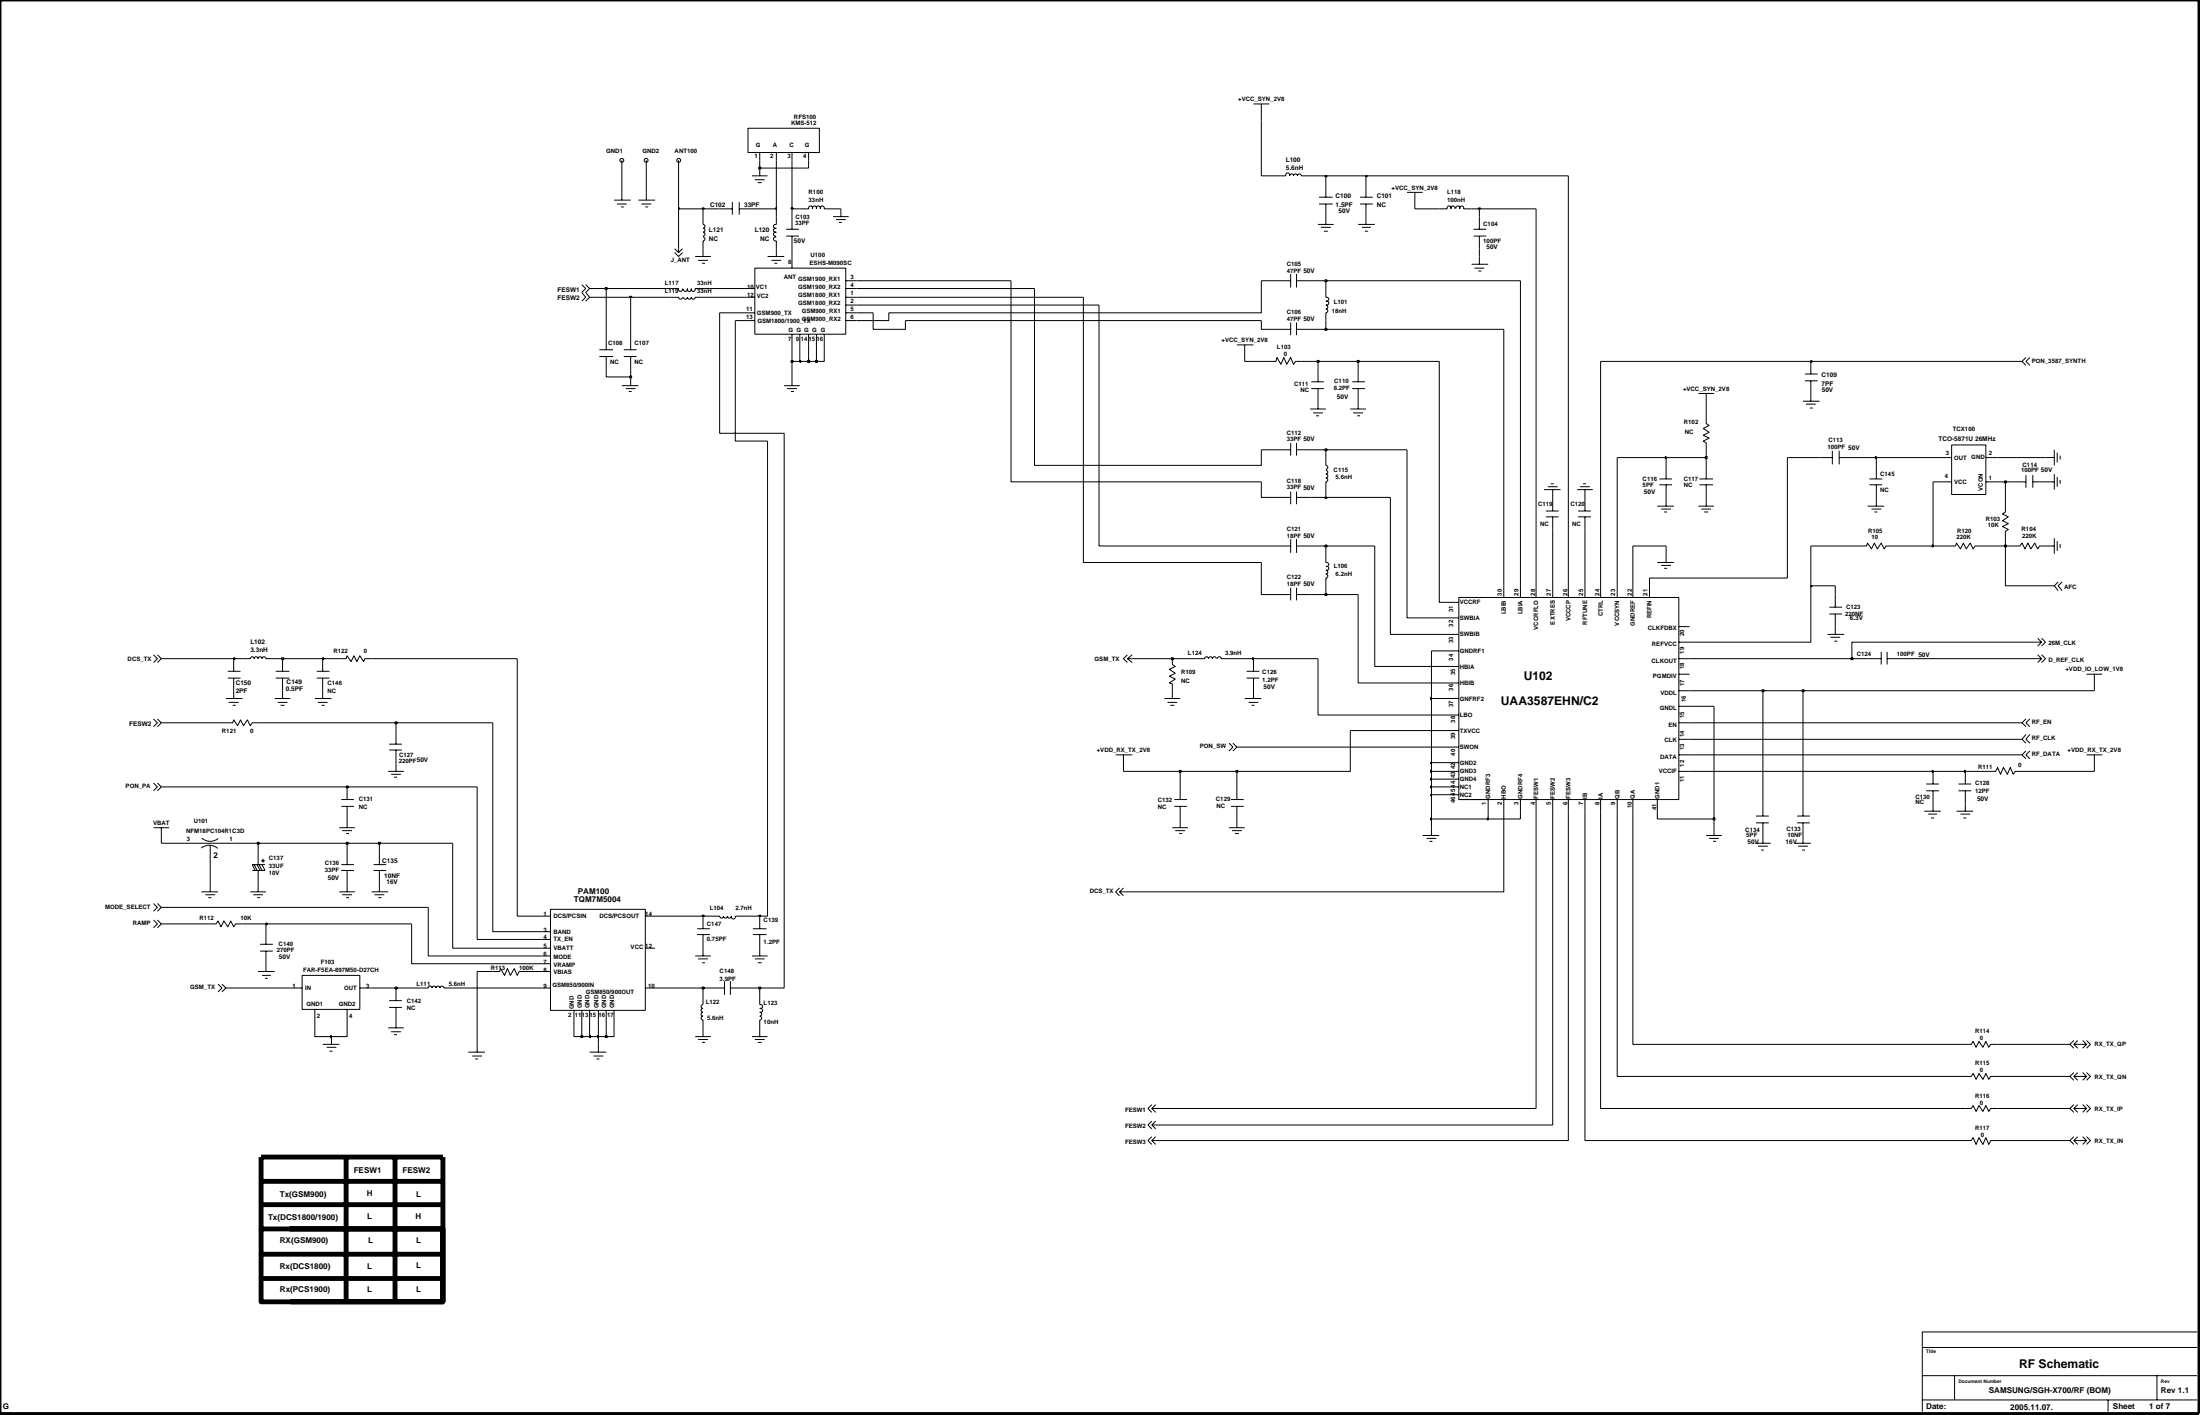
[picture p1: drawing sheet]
<svg xmlns="http://www.w3.org/2000/svg" width="192mm" height="123mm" viewBox="0 0 192 123" stroke-linecap="round" stroke-linejoin="round" font-family="sans-serif">
<g fill="none" stroke="#000" stroke-width=".09">
<path d="M53.5 17.4h1.4M53.7 17.8h.9M54.1 18h.2M54.1 16.7v.7M55.6 17.4h1.4M55.8 17.8h.9M56.2 18h.2M56.3 16.7v.7M61.2 18.9v.6l.2 .2-.2 .2 .2 .1-.2 .2 .2 .2-.2 .1M62.7 18.2h1.1M63.8 17.6v1.1M64.4 18.2h1.1"/>
<path d="M64.4 17.6v1.1M65.1 11.2h6.2v2.1h-6.2zM65.5 15.3h1.3M65.7 15.6h.9M66 15.9h.3M66.2 13.3v.7M66.2 14.6v.7M67.6 19.9h-.2l-.1 .1 .1 .2h.2M67.6 19.5l-.2 .1-.1 .1 .1 .1 .2 .1M67.6 13.3v.7M67.6 18.9v.6M68.4 20h1.2"/>
<path d="M69 13.3v.7M69 18.9v1.1M69.6 18.2h.8M70.4 13.3v.7M70.4 18.2l.1-.2 .1-.1 .1 .1v.2M70.8 18.2v-.2l.1-.1 .1 .1 .1 .2M71.1 18.2v-.2l.2-.1 .1 .1v.2M71.4 18.2l.1-.2 .1-.1 .1 .1 .1 .2h.7M72.5 18.9h1.4M72.8 19.1h.8M73 19.4h.3M73.2 18.2v.7"/>
<path d="M109.1 9h1.4M109.8 9v1.5M111.2 15.3h.8v-.2l.1-.1 .1 .1 .1 .2 .2-.2 .1 .2 .2-.2 .2 .2 .1-.2 .2 .2h.8M114.8 19.5h1.3M114.8 17.8h1.2M114.8 17.2h1.2M115 19.8h.9M115.4 16.1v1.1M115.4 17.8v1.7M118.3 19.5h1.4M118.4 17.8h1.1M118.4 17.2h1.1"/>
<path d="M118.6 19.8h.8M118.9 16.1v1.1M118.9 17.8v1.7M122.5 16.7h1.4M123.2 16.7v1.5M125.3 18.2h.7M126 18.2l.1-.2 .1-.1 .1 .1v.2M126.4 18.2v-.2l.1-.1 .1 .1 .1 .2M126.8 18.1v-.1l.1-.1 .2 .1v.2M127.1 18.2l.1-.2 .1-.1 .1 .1v.2h.7M128.3 20h1.1M128.8 18.9v1.1"/>
<path d="M50.7 24.8l.3 .3-.3 .3 .3 .5-.3 .3M51 24.8l.3 .3-.3 .3 .3 .5-.3 .3M52.2 31h1.2M52.2 30.4h1.2M52.8 29.3v1.1M52.8 31v1.1M54.1 33.6h1.5M54.3 31h1.1M54.3 30.4h1.1M54.5 33.8h.8M54.7 34.1h.3M54.9 29.3v1.1"/>
<path d="M54.9 31v1.1M54.9 32.8v.8M58.4 25.9h.7l.2 .1 .1-.1M58.4 25.1h.7M58.7 21.6l.4 .4 .3-.4M58.7 22l.4 .3 .3-.3M59.1 21.6v.4M59.1 25.1v.2l.2 .1 .1-.1v-.2M59.5 25.9l.2 .1 .2-.1 .1 .1 .2-.1 .2 .1 .1-.1h.7M59.8 25.1v.2l-.1 .1-.1-.1-.1-.2M59.9 25.1v.2l.1 .1 .1-.1 .1-.2M60.2 25.1v.2l.2 .1 .1-.1v-.2"/>
<path d="M60.5 25.1h.7M60.5 22.3h1.4M60.8 22.7h.8M61.1 22.9h.3M61.2 20.6l.2 .2-.2 .2v1.3M64.8 25.1h.9M64.8 25.9h.9M64.8 27.9h.9M64.8 27.2h.9M65.7 23.3h7.9v5.8h-7.9zM66.8 22.3h1.5M67.2 22.7h.8"/>
<path d="M67.4 22.9h.3M67.6 20.6l-.2 .1-.1 .1 .1 .1h.2M67.6 20.2l-.2 .1-.1 .1 .1 .1h.2M67.6 21v1.3M68.3 33.6h1.3M68.4 20.5h1.2M68.5 33.8h.9M68.9 34.1h.2M69 20.5v1.1M69 22.3v1M69 29.1v.9M69 32.8v.8"/>
<path d="M69.6 29.1v.9M70.4 29.1v.9M71.1 29.1v.9M71.8 29.1v.9M73.6 25.1h1M73.6 25.9h1M73.6 27.9h1M73.6 27.2h1M73.6 26.5h1M73.6 24.4h1M107.7 30h1.4M108.4 30v1.5"/>
<path d="M110.5 31.5h.6l.1-.4 .3 .6 .3-.6 .2 .6 .4-.6 .2 .6 .2-.2h.5M111.2 28.7h1.2M111.2 24.4h1.2M111.2 39.1h1.2M112.4 23.8v1.2M112.4 28.1v1.1M112.4 38.6v1.1M112.9 28.7h1.2M112.9 23.8v1.2M112.9 28.1v1.1M112.9 38.6v1.1M112.9 24.4h1.2"/>
<path d="M112.9 39.1h1.2M114.1 35.6h1.3M114.2 33.8h1.1M114.2 33.2h1.1M114.3 35.9h.9M114.6 36.2h.2M114.8 32.1v1.1M114.8 33.8v1.8M115.3 20.1h.3M115.4 39.8v.7l.2 .2-.2 .1M115.4 26.5l.2 .2-.2 .2 .2 .2-.2 .1v.7M115.4 25.1v.8"/>
<path d="M115.5 25.9h.2v.1v.2h-.2M115.5 26.2l.2 .1v.1v.1h-.2M117.6 35.6h1.3M117.7 33.8h1.2M117.7 33.2h1.2M117.8 35.9h.9M118.2 36.2h.2M118.3 32.1v1.1M118.3 33.8v1.8M118.9 20.1h.2M128.1 23h1.5M128.3 20.5h1.1"/>
<path d="M128.4 23.3h.8M128.7 23.6h.3M128.8 20.5v1.1M128.8 22.3v.7M147.9 34.2h1.3M148.6 36.4v.5l.2 .1-.5 .3 .5 .3-.5 .3 .5 .2-.5 .3 .3 .2v.5M148.6 34.2v1.4M157 34.9h1.4M157.2 33.1h1.1M157.2 32.6h1.1M157.2 35.2h.9M157.6 35.5h.2"/>
<path d="M157.7 31.5v1.1M157.7 33.1v1.8M158.4 39.8h1.1M159.5 39.2v1.2M160.1 39.8h1.1M160.1 39.2v1.2M169 39.8h.9M169.9 38.7h3v4.3h-3zM172.9 39.8h1M176.4 31.1l-.3 .4 .3 .3M176.7 31.1l-.3 .4 .3 .3M178.1 39.8h.8"/>
<path d="M178.9 39.1v1.4M179.1 39.4v.8M179.4 39.7v.3M13.4 57l.3 .3-.3 .4M13.7 57l.3 .3-.3 .4M19.8 59h1.1M19.8 58.4h1.1M20.3 57.3v1.1M20.3 59v1.8M21.1 57.3h.7l.2-.1 .1 .1 .2-.1 .2 .1 .1-.1 .2 .1 .2-.1 .2 .1h.7M24 59h1.2M24 58.4h1.2"/>
<path d="M24.6 57.3v1.1M24.6 59v1.8M27.6 59h1.1M27.6 58.4h1.1M28.1 57.3v1.1M28.1 59v1.8M29.5 57.3h.6l.1-.2 .4 .5 .2-.5 .3 .5 .2-.5 .4 .5 .1-.3h.6M98.2 57.3h.4M98.2 57l-.4 .3 .4 .4M98.2 57.3l.4 .4M98.6 57l-.4 .3M102.1 57.3v.5l.2 .2-.5 .3 .5 .3-.5 .2 .5 .3-.5 .3 .3 .1v1.3"/>
<path d="M104.2 57.3h.7l.2-.1 .1 .1 .2-.1 .2 .1 .1-.1 .2 .1M106 57.3l.2-.1 .1 .1h.7M108.5 59h1.2M108.5 58.4h1.2M109.1 57.3v1.1M109.1 59v1.8M111.2 51.7h1.2M111.2 43.3h1.2M111.2 47.5h1.2M112.4 42.8v1.1M112.4 46.9v1.2M112.4 51.2v1.1"/>
<path d="M112.9 42.8v1.1M112.9 46.9v1.2M112.9 51.2v1.1M112.9 51.7h1.2M112.9 43.3h1.2M112.9 47.5h1.2M115.4 48.2l.1 .8h.2v.1v.1l-.2 .1M115.4 40.9l.2 .2-.2 .2 .2 .1-.2 .2 .2 .2-.2 .1v.7M115.5 49.3h.2v.2v.1h-.3l.2 .2-.2 .2 .2 .1-.2 .2v.7M126 55.2h1M126 59.4h1M126 58h1"/>
<path d="M126 56.6h1M126 53.8h1M126 52.4h1M130.9 51v1M132.4 51v1M133.7 51v1M134.4 42.6h1.5M134.6 44.5h1.1M134.6 45h1.1M134.8 42.4h.8M135 42.1h.3M135.2 42.6v1.9"/>
<path d="M135.2 45v1.1M135.2 51v1M136.6 51v1M137.3 42.6h1.4M137.4 44.5h1.1M137.4 45h1.1M137.6 42.4h.8M137.8 42.1h.3M138 42.6v1.9M138 45v1.1M138 51v1M139.4 51v1"/>
<path d="M140.8 51v1M142.2 51v1M143.6 51v1M144.3 49h1.5M144.3 44.1h1.5M144.5 42.2h1.1M144.5 41.7h1.1M144.6 49.2h.9M144.6 44.3h.9M144.9 49.5h.3M144.9 44.6h.3M145.1 40.5v1.2"/>
<path d="M145.1 42.2v1.9M145.1 48.2v.8M146.2 57.3h.9M146.2 58.7h.9M146.2 55.9h.9M146.2 54.5h.9M147.9 44.1h1.3M148 42.2h1.2M148 41.7h1.2M148.1 44.3h.9M148.4 44.6h.3M148.6 40.5v1.2"/>
<path d="M148.6 42.2v1.9M159.1 55.2h1.5M159.3 52.8h1.1M159.3 53.4h1.1M159.4 55.5h.8M159.7 55.8h.3M159.8 51.7v1.1M159.8 53.4v1.8M161.9 47.5h.6l.1-.2 .4 .5 .2-.5 .3 .5 .3-.5 .3 .5 .1-.3h.5M162.6 57.3h1.2M162.6 44.1h1.5M162.8 42.2h1.1"/>
<path d="M162.8 41.7h1.1M163 44.3h.8M163.2 44.6h.3M163.4 40.5v1.2M163.4 42.2v1.9M163.8 56.7v1.1M164.3 57.3h1.1M164.3 56.7v1.1M169 41.9h.9M169.7 47.5h.6l.1-.2 .3 .5 .3-.5 .2 .5 .3-.5 .3 .5 .2-.3h.5M172.9 41.9h1M174.6 44.1v.5l-.2 .1 .5 .3-.5 .3 .5 .3-.5 .2 .5 .3-.3 .1v.6"/>
<path d="M175.3 47.5h.6l.2-.2 .2 .5 .3-.5 .2 .5 .4-.5 .2 .5 .2-.3h1.3M175.3 41.9h1.1M176.4 41.3v1.1M177 41.9h1.9M177 41.3v1.1M177.4 57l.4 .3M177.4 57.3h.4M177.4 55.5l.4 .4M177.4 55.9h.4M177.8 57l.3 .3-.3 .4M177.8 57.3l-.4 .4M177.8 55.5l.3 .4-.3 .3"/>
<path d="M177.8 55.9l-.4 .3M178.9 41.3v1.3M178.9 46.8v1.4M179.1 41.5v.9M179.1 47.1v.8M179.2 50.6l-.3 .4 .3 .4M179.4 41.8v.3M179.4 47.3v.4M179.6 50.6l-.4 .4 .4 .4M181.7 58.7h1.3M182.4 58.7v1.4M13.4 72h1.3"/>
<path d="M13.4 68.1l.3 .4-.3 .3M13.4 78.6l.3 .4-.3 .3M13.4 62.6l.3 .3-.3 .3M13.7 68.1l.3 .4-.3 .3M13.7 78.6l.3 .4-.3 .3M13.7 62.6l.3 .3-.3 .3M14 72v1.4M16.2 73.4h4.1M17.5 73.8a1.11 1.11 0 0 1 1.5 0M17.5 77.6h1.5M17.6 72.9a1.11 1.11 0 0 0 1.4 .1M17.9 77.9h.8"/>
<path d="M18.1 78.1h.3M18.3 73.6v1.2M18.3 76.9v.7M19.7 62.9h.6v-.2l.4 .5 .2-.5 .3 .5 .3-.5 .3 .5 .2-.3h.5M19.7 60.8h1.4M19.9 61.1h.9M20.3 61.4h.2M21.8 77.6h1.4M22.1 77.9h.8M22.1 75.2l.3 .6M22.4 78.1h.2M22.4 75.2l.2 .6"/>
<path d="M22.5 74.1v1.1M22.5 75.8v1.8M22.6 75.2l.2 .6M22.7 74.9h.4M22.8 75.2l.3 .6h-1.1M22.9 74.7v.4M23.1 75.2h-1.1l.2 .6M23.9 60.8h1.4M24.2 61.1h.8M24.4 61.4h.4M27.4 60.8h1.5M27.7 61.1h.8"/>
<path d="M28 61.4h.3M29.5 72h1.4M29.5 77.6h1.4M29.7 75.8h1.1M29.7 75.2h1.1M29.7 70.2h1.1M29.7 69.6h1.1M29.8 72.3h.8M29.8 77.9h.8M30.1 72.5h.3M30.1 78.1h.3M30.2 68.5v1.1"/>
<path d="M30.2 70.2v1.8M30.2 74.1v1.1M30.2 75.8v1.8M32.4 77.6h1.4M32.5 75.8h1.1M32.5 75.2h1.1M32.6 77.9h.9M32.9 78.1h.3M33 74.1v1.1M33 75.8v1.8M33.8 67.1h1.4M33.9 65.3h1.1"/>
<path d="M33.9 64.8h1.1M34.1 67.4h.8M34.3 67.6h.3M34.5 63.6v1.2M34.5 65.3v1.8M47.2 79.7h.7M47.9 79.1h8.3v8.8h-8.3zM56.2 79.7h.8M61.2 79.7v1.1M61.9 79.7h.8l.1 .2 .2-.2 .2 .2 .1-.2 .2 .2 .2-.2v.2l.2 .1 .1-.1v-.2M64 79.7h.8M66.2 79.7v1.1"/>
<path d="M97.1 65.7h1.5M97.5 77.6h.3M97.5 77.3l-.4 .3 .4 .4M97.5 77.6l.3 .4M97.8 65.7v1.4M97.8 77.3l-.3 .3M101.4 60.8h1.4M101.7 61.1h.8M101.9 61.4h.3M102.1 72h1.3M102.2 70.2h1.2M102.2 69.6h1.2"/>
<path d="M102.3 72.3h.9M102.7 72.5h.2M102.8 68.5v1.1M102.8 70.2v1.8M107 72h1.4M107 64.7l.4 .3-.4 .4M107.2 70.2h1.1M107.2 69.6h1.1M107.3 72.3h.8M107.4 64.7l.3 .3-.3 .4M107.5 72.5h.4M107.7 68.5v1.1"/>
<path d="M107.7 70.2v1.8M108.4 60.8h1.4M108.7 61.1h.9M109 61.4h.2M123.9 72.7h1.4M124.2 73h.9M124.5 73.2h.2M124.6 72v.7M126 60.8h1M126 65h1M126 63.6h1M126 62.2h1"/>
<path d="M126 66.4h1M126 67.1h1M126 67.8h1M126 68.5h1M126 69.2h1M127 69.6h19.2v-17.6h-19.2v17.6h2.6v1M130.9 69.6v1M132.4 69.6v1M133.7 69.6v26.9h-33.4M135.2 69.6v28.3h-34.9M136.6 69.6v29.7h-36.3M138 69.6v29.7h33.6l.2-.3 .3 .6 .2-.6 .4 .6 .2-.6 .3 .6 .1-.3h6.9"/>
<path d="M139.4 69.6v26.9h32.2l.2-.3 .3 .5 .2-.5 .4 .5 .2-.5 .3 .5 .1-.2h6.9M140.8 69.6v24.1h30.8l.2-.3 .3 .5 .2-.5 .4 .5 .2-.5 .3 .5 .1-.2h6.9M142.2 69.6v21.3h29.4l.2-.3 .3 .5 .2-.5 .4 .5 .2-.5 .3 .5 .1-.2h6.9M144.3 69.6v1M146.2 65.7h.9M146.2 61.5h.9M146.2 60.1h.9M146.2 62.9h.9M146.2 64.3h.9M146.2 67.1h.9M148.6 72.7h1.3M148.8 73h.9"/>
<path d="M149.2 73.2h.2M149.2 72v.7M152.8 73.4h1.4M152.9 71.6h1.1M152.9 71h1.1M153.1 73.6h.8M153.3 74h.3M153.5 69.9v1.1M153.5 71.6v1.8M156.3 73.4h1.4M156.5 71.6h1.1M156.5 71h1.1"/>
<path d="M156.6 73.6h.8M156.9 74h.3M157 69.9v1.1M157 71.6v1.8M167.5 70.6h1.5M167.7 68.8h1.1M167.7 68.2h1.1M167.9 70.9h.8M168.1 71.2h.3M168.3 67.1v1.1M168.3 68.8v1.8M170.4 70.6h1.4"/>
<path d="M170.5 68.8h1.1M170.5 68.2h1.1M170.7 70.9h.8M171 71.2h.2M171.1 67.1v1.1M171.1 68.8v1.8M173.2 67.1h.6l.1-.3 .3 .6 .2-.6 .4 .6 .2-.6 .3 .6 .2-.3h.6M176.4 62.6l-.3 .3 .3 .3M176.4 65.4l-.3 .3 .3 .3M176.4 63.9l-.3 .4 .3 .4M176.7 62.6l-.3 .3 .3 .3M176.7 65.4l-.3 .3 .3 .3"/>
<path d="M176.7 63.9l-.3 .4 .3 .4M181.7 65.7h1.3M182.4 65.7v1.4M13.4 80.1l.3 .3-.3 .3M13.7 80.1l.3 .3-.3 .3M18.3 80.4h.5l.2-.2 .2 .5 .3-.5 .3 .5 .3-.5 .2 .5 .2-.3h.6M19 85.6l.3 .4-.3 .3M19.3 85.6l.4 .4-.4 .3M22.5 84.5h1.4M22.6 82.8h1.2M22.6 82.2h1.2M22.8 84.9h.8"/>
<path d="M23.1 85.1h.2M23.2 81.1v1.1M23.2 82.8v1.7M25.3 86h1M26.3 84.9h5v2.9h-5zM27.4 87.8v2.4h1.5v.7M28.1 90.9h1.4M28.4 91.1h.9M28.7 91.5h.2M30.2 87.8v1M31.3 86h1.1M33.8 89.5h1.4"/>
<path d="M33.9 87.7h1.1M33.9 87.1h1.1M34.1 89.8h.8M34.3 90h.3M34.5 86v1.1M34.5 87.7v1.8M36.6 86h.7l.2-.2 .1 .2 .2-.2 .2 .2 .1-.2 .2 .2 .2-.2 .2 .2h.7M40.8 91.6h1.4M41.1 91.9h.9M41.4 92.2h.2M41.5 84.5v7.1M42.9 84.5h.6l.1-.2 .3 .6 .3-.6 .2 .6 .4-.6 .2 .6 .2-.4h.5"/>
<path d="M47.2 86h.7M47.2 83.9h.7M47.2 81.1h.7M47.2 82.5h.7M47.2 81.8h.7M47.2 83.2h.7M47.2 84.5h.7M50 87.9v.9M50.7 87.9v.9M51.3 87.9v.9M51.3 91.6h1.5M51.7 91.9h.8"/>
<path d="M51.9 92.2h.3M52.1 87.9v.9M52.1 90.2v1.4M52.8 87.9v.9M53.5 87.9v.9M56.2 86h.8M56.2 82.5h.8M60.5 83.2h1.4M60.5 90.2h1.4M60.7 81.3h1.1M60.7 80.8h1.1M60.8 90.5h.8"/>
<path d="M60.8 83.4h.8M61.1 90.7h.3M61.1 83.8h.3M61.2 86.7v.7l-.2 .2 .2 .2-.2 .1 .2 .2-.2 .2 .2 .1-.2 .2 .2 .2v1.4M61.2 81.3v1.9M61.9 86h1.2M63.1 85.4v1.2M63.6 86h1.2M63.6 85.4v1.2M65.5 83.2h1.3M65.5 90.2h1.3M65.6 81.3h1.1"/>
<path d="M65.6 80.8h1.1M65.7 90.5h.9M65.7 83.4h.9M66 90.7h.3M66 83.8h.3M66.2 88.1l.1 .2-.1 .1 .1 .2-.1 .2v1.4M66.2 81.3v1.9M66.2 86.7v.7M66.2 87.4l.2 .1v.1v.1h-.2M66.2 87.8h.2v.1v.2h-.2M100.3 98.9l-.4 .4 .4 .3M100.3 97.6l-.4 .3 .4 .3"/>
<path d="M100.3 97.9l.3 .3M100.3 96.1l-.4 .4 .4 .3M100.6 98.9l-.3 .4 .3 .3M100.6 96.1l-.3 .4 .3 .3M100.6 97.6l-.3 .3M180.2 93.7l.4 .3M180.2 96.5l.4 .3M180.2 90.9l.4 .3M180.2 99.3l.4 .3M180.6 93.7h1.1M180.6 93.7l.3 .3M180.6 93.3l-.4 .4"/>
<path d="M180.6 90.9h1.1M180.6 99.3h1.1M180.6 96.5h1.1M180.6 96.5l.3 .3M180.6 96.1l-.4 .4M180.6 90.9l.3 .3M180.6 90.6l-.4 .3M180.6 99.3l.3 .3M180.6 98.9l-.4 .4M180.9 93.3l-.3 .4M180.9 96.1l-.3 .4M180.9 90.6l-.3 .3"/>
<path d="M180.9 98.9l-.3 .4M181.3 93.3l.4 .4M181.3 96.1l.4 .4M181.3 90.6l.4 .3M181.3 98.9l.4 .4M181.7 93.3l.3 .4-.3 .3M181.7 93.7l-.4 .3M181.7 96.1l.3 .4-.3 .3M181.7 96.5l-.4 .3M181.7 90.6l.3 .3-.3 .3M181.7 90.9l-.4 .3M181.7 98.9l.3 .4-.3 .3"/>
<path d="M181.7 99.3l-.4 .3"/>
<circle cx="54.1" cy="14" r=".17"/>
<circle cx="56.3" cy="14" r=".17"/>
<circle cx="59.1" cy="14" r=".17"/>
</g>
<path d="M28.8 90.1h.1v.2h-.1z" fill="#c2c2c2"/>
<path d="M28.8 90.1h.1v.2h-.1zM30.2 88.8v1.4h-1.3M50 88.8v1.4h.7" fill="none" stroke="#000" stroke-width=".09"/>
<path d="M50.6 90.1h.1v.2h-.1z" fill="#c2c2c2"/>
<path d="M50.6 90.1h.1v.2h-.1zM50.7 88.8v1.4h.6" fill="none" stroke="#000" stroke-width=".09"/>
<path d="M51.3 90.1h.1v.2h-.1z" fill="#c2c2c2"/>
<path d="M51.3 90.1h.1v.2h-.1zM51.3 88.8v1.4h.8" fill="none" stroke="#000" stroke-width=".09"/>
<path d="M52 90.1h.1v.2h-.1z" fill="#c2c2c2"/>
<path d="M52 90.1h.1v.2h-.1zM52.1 88.8v1.4h.7" fill="none" stroke="#000" stroke-width=".09"/>
<path d="M52.7 90.1h.2v.2h-.2z" fill="#c2c2c2"/>
<path d="M19.7 86h5.6M32.4 86h2.1M52.7 90.1h.2v.2h-.2zM52.8 88.8v1.4h.7v-1.4M61.2 86v.7M66.2 86v.7" fill="none" stroke="#000" stroke-width=".09"/>
<path d="M34.4 85.9h.2v.2h-.2z" fill="#c2c2c2"/>
<path d="M34.4 85.9h.2v.2h-.2zM34.5 86h2.1M39.4 86h7.8M57 86h4.2" fill="none" stroke="#000" stroke-width=".09"/>
<path d="M61.1 85.9h.2v.2h-.2z" fill="#c2c2c2"/>
<path d="M61.1 85.9h.2v.2h-.2zM61.2 86h.7M64.8 86h1.4" fill="none" stroke="#000" stroke-width=".09"/>
<path d="M66.1 85.9h.1v.2h-.1z" fill="#c2c2c2"/>
<path d="M68.3 37.7v48.3h-2.1M37.3 79v4.2h9.9M39.4 73.4v9.1h7.8M41.5 68.5v13.3h5.7M42.9 62.9v18.2h4.3M14 80.4h4.3M21.1 80.4h2.1v.7M35.8 80.4v3.5h11.4M41.5 84.5h1.4M45.7 84.5h1.5M66.1 85.9h.1v.2h-.1z" fill="none" stroke="#000" stroke-width=".09"/>
<path d="M23.2 80.3v.2z" fill="#c2c2c2"/>
<path d="M45 57.3v22.4h2.2M57 79.7h4.2M23.2 80.3v.2zM23.2 80.4h12.6" fill="none" stroke="#000" stroke-width=".09"/>
<path d="M61.1 79.6h.2v.1h-.2z" fill="#c2c2c2"/>
<path d="M61.1 79.6h.2v.1h-.2zM61.2 79.7h.7M64.8 79.7h1.4" fill="none" stroke="#000" stroke-width=".09"/>
<path d="M66.1 79.6h.1v.1h-.1z" fill="#c2c2c2"/>
<path d="M66.8 38.4v41.3h-.6M14 79h23.3M14 73.4h2.2M18.3 74.8v2.1M20.3 73.4h2.2v.7M30.2 73.4v.7M33 73.4v.7M66.1 79.6h.1v.1h-.1zM130.9 70.6v7h-33.1" fill="none" stroke="#000" stroke-width=".09"/>
<path d="M22.4 73.3h.2v.2h-.2z" fill="#c2c2c2"/>
<path d="M22.4 73.3h.2v.2h-.2zM22.5 73.4h7.7" fill="none" stroke="#000" stroke-width=".09"/>
<path d="M30.1 73.3h.2v.2h-.2z" fill="#c2c2c2"/>
<path d="M30.1 73.3h.2v.2h-.2zM30.2 73.4h2.8" fill="none" stroke="#000" stroke-width=".09"/>
<path d="M32.9 73.3h.2v.2h-.2z" fill="#c2c2c2"/>
<path d="M32.9 73.3h.2v.2h-.2zM33 73.4h6.4M124.6 71.3v.7M149.2 71.3v.7" fill="none" stroke="#000" stroke-width=".09"/>
<path d="M124.6 71.2v.2z" fill="#c2c2c2"/>
<path d="M124.6 71.2v.2zM124.6 69.2v2.1h5" fill="none" stroke="#000" stroke-width=".09"/>
<path d="M129.5 71.2h.1v.2h-.1z" fill="#c2c2c2"/>
<path d="M129.5 71.2h.1v.2h-.1zM129.6 70.6v.7h2.8v-.7M144.3 70.6v.7h4.9" fill="none" stroke="#000" stroke-width=".09"/>
<path d="M149.2 71.2h.1v.2h-.1z" fill="#c2c2c2"/>
<path d="M149.2 71.2h.1v.2h-.1zM149.2 61.5v9.8M153.5 60.1v9.8M157 60.1v9.8" fill="none" stroke="#000" stroke-width=".09"/>
<path d="M14 68.5h16.2M124.6 69.2h.1M124.6 68.5v.7h1.4" fill="none" stroke="#000" stroke-width=".09"/>
<path d="M30.1 68.4h.2v.2h-.2z" fill="#c2c2c2"/>
<path d="M30.1 68.4h.2v.2h-.2zM30.2 68.5h11.3M102.8 67.1v1.4M107.7 67.1v1.4" fill="none" stroke="#000" stroke-width=".09"/>
<path d="M124.6 68.4v.2z" fill="#c2c2c2"/>
<path d="M124.6 68.4v.2zM124.6 67.8v.7h1.4" fill="none" stroke="#000" stroke-width=".09"/>
<path d="M124.6 67.7v.2z" fill="#c2c2c2"/>
<path d="M97.8 67.1h5M124.6 67.7v.2zM124.6 67.1v.7h1.4" fill="none" stroke="#000" stroke-width=".09"/>
<path d="M102.7 67h.1v.2h-.1z" fill="#c2c2c2"/>
<path d="M102.7 67h.1v.2h-.1zM102.8 67.1h4.9" fill="none" stroke="#000" stroke-width=".09"/>
<path d="M107.6 67h.2v.2h-.2z" fill="#c2c2c2"/>
<path d="M107.6 67h.2v.2h-.2zM117.6 63.6v3.5h-9.9" fill="none" stroke="#000" stroke-width=".09"/>
<path d="M124.6 67v.2z" fill="#c2c2c2"/>
<path d="M124.6 67v.2zM124.6 66.4v.7h1.4M147.1 67.1h21.2" fill="none" stroke="#000" stroke-width=".09"/>
<path d="M168.2 67h.1v.2h-.1z" fill="#c2c2c2"/>
<path d="M168.2 67h.1v.2h-.1zM168.3 67.1h2.8" fill="none" stroke="#000" stroke-width=".09"/>
<path d="M171 67h.1v.2h-.1z" fill="#c2c2c2"/>
<path d="M171 67h.1v.2h-.1zM171.1 67.1h2.1M176.1 67.1h6.3" fill="none" stroke="#000" stroke-width=".09"/>
<path d="M124.6 66.4v.1z" fill="#c2c2c2"/>
<path d="M14 62.9h5.7M22.5 62.9h12v.7M107.7 65h18.3M117.6 63.6h8.4M124.6 66.4v.1zM124.6 60.8v5.6h1.4M147.1 65.7h29M147.1 64.3h29" fill="none" stroke="#000" stroke-width=".09"/>
<path d="M34.4 62.8h.2v.2h-.2z" fill="#c2c2c2"/>
<path d="M114.8 57.3v4.9h11.2M34.4 62.8h.2v.2h-.2zM34.5 62.9h8.4M147.1 62.9h29M147.1 61.5h2.1" fill="none" stroke="#000" stroke-width=".09"/>
<path d="M124.6 60.7v.2z" fill="#c2c2c2"/>
<path d="M124.6 56.6v4.2h1.4M124.6 60.7v.2zM147.1 60.1h6.4" fill="none" stroke="#000" stroke-width=".09"/>
<path d="M153.4 60h.2v.2h-.2z" fill="#c2c2c2"/>
<path d="M153.4 60h.2v.2h-.2zM153.5 60.1h3.5" fill="none" stroke="#000" stroke-width=".09"/>
<path d="M156.9 60h.2v.2h-.2z" fill="#c2c2c2"/>
<path d="M14 57.3h6.3M118.3 51.7v7.7h7.7M119.7 47.5v10.5h6.3M156.9 60h.2v.2h-.2zM157 60.1h25.4" fill="none" stroke="#000" stroke-width=".09"/>
<path d="M20.3 57.2h.1v.2h-.1z" fill="#c2c2c2"/>
<path d="M20.3 57.2h.1v.2h-.1zM20.3 57.3h.8M23.9 57.3h.7" fill="none" stroke="#000" stroke-width=".09"/>
<path d="M24.5 57.2h.2v.2h-.2z" fill="#c2c2c2"/>
<path d="M24.5 57.2h.2v.2h-.2zM24.6 57.3h3.5" fill="none" stroke="#000" stroke-width=".09"/>
<path d="M28.1 57.2h.1v.2h-.1z" fill="#c2c2c2"/>
<path d="M28.1 57.2h.1v.2h-.1zM28.1 57.3h1.4M32.4 57.3h12.6M98.6 57.3h3.5" fill="none" stroke="#000" stroke-width=".09"/>
<path d="M102 57.2h.2v.2h-.2z" fill="#c2c2c2"/>
<path d="M102 57.2h.2v.2h-.2zM102.1 57.3h2.1M107 57.3h2.1" fill="none" stroke="#000" stroke-width=".09"/>
<path d="M109.1 57.2v.2z" fill="#c2c2c2"/>
<path d="M109.1 57.2v.2zM109.1 57.3h5.7M147.1 57.3h14.1" fill="none" stroke="#000" stroke-width=".09"/>
<path d="M161.2 57.2h.1v.2h-.1z" fill="#c2c2c2"/>
<path d="M122.5 39.1v14.7h3.5M125.3 31.5v20.9h.7M109.8 49v2.7h1.4M114.1 51.7h1.3M121.1 43.3v11.9h4.9M124.6 56.6h1.4M157.7 51v4.9h-10.6M161.2 57.2h.1v.2h-.1zM165.4 57.3h12M177.4 55.9h-16.2v1.4h1.4" fill="none" stroke="#000" stroke-width=".09"/>
<path d="M115.4 51.7h.1v.1h-.1z" fill="#c2c2c2"/>
<g fill="none" stroke="#000" stroke-width=".09">
<path d="M133.7 18.2v32.8M136.6 15.3v35.7M130.9 28.7v22.3M132.4 24.4v26.6M139.4 31.5v19.5M140.8 39.8v11.2M115.4 51.7h.1v.1h-.1zM115.4 51v.7h2.9M135.2 46.1v4.9M138 46.1v4.9M142.2 47.5v3.5M143.6 50.3v.7"/>
<path d="M159.8 51v.7"/>
</g>
<path d="M157.7 51l.1 .1z" fill="#c2c2c2"/>
<path d="M94.3 25.9v23.1h15.5M95.7 26.5v21h15.5M155.6 39.8v10.5h-12M114.1 47.5h1.3v.7M145.1 47.5v.7M157.7 47.5v3.5h.1v.1h-.1v-.1h2.1M174.6 47.5v3.5h4.3" fill="none" stroke="#000" stroke-width=".09"/>
<path d="M115.4 47.4h.1v.2h-.1z" fill="#c2c2c2"/>
<path d="M115.4 47.4h.1v.2h-.1zM115.4 47.5h4.3M142.2 47.5h2.9M157.7 47.5h4.2M164.7 47.5h3.6" fill="none" stroke="#000" stroke-width=".09"/>
<path d="M168.2 47.4h.1v.2h-.1z" fill="#c2c2c2"/>
<path d="M168.2 47.4h.1v.2h-.1zM168.3 41.9v5.6h1.4M172.5 47.5h2.1" fill="none" stroke="#000" stroke-width=".09"/>
<path d="M174.5 47.4h.2v.2h-.2z" fill="#c2c2c2"/>
<path d="M109.8 41.9v1.4h1.4M114.1 43.3h1.3M174.5 47.4h.2v.2h-.2zM174.6 41.9v2.2M174.6 46.8v.7h.7" fill="none" stroke="#000" stroke-width=".09"/>
<path d="M115.4 43.3h.1v.1h-.1z" fill="#c2c2c2"/>
<path d="M88 24.4v17.5h21.8M115.4 43.3h.1v.1h-.1zM115.4 42.6v.7h5.7M168.3 41.9h.7M173.9 41.9h.7" fill="none" stroke="#000" stroke-width=".09"/>
<path d="M174.5 41.9h.2v.1h-.2z" fill="#c2c2c2"/>
<path d="M90.1 25.1v15.4h19.7v-1.4M115.4 39.1v.7M140.8 39.8h4.3v.7M148.6 39.8v.7M163.4 39.8v.7M174.5 41.9h.2v.1h-.2zM174.6 41.9h.7" fill="none" stroke="#000" stroke-width=".09"/>
<path d="M145 39.7h.1v.2h-.1z" fill="#c2c2c2"/>
<path d="M145 39.7h.1v.2h-.1zM145.1 39.8h3.5" fill="none" stroke="#000" stroke-width=".09"/>
<path d="M148.5 39.7h.1v.2h-.1z" fill="#c2c2c2"/>
<path d="M148.5 39.7h.1v.2h-.1zM148.6 39.1v.7M155.6 39.8h2.8M161.2 39.8h2.2" fill="none" stroke="#000" stroke-width=".09"/>
<path d="M163.3 39.7h.1v.2h-.1z" fill="#c2c2c2"/>
<path d="M109.8 39.1h1.4M114.1 39.1h1.3M163.3 39.7h.1v.2h-.1zM163.4 39.8h5.6M173.9 39.8h4.2" fill="none" stroke="#000" stroke-width=".09"/>
<path d="M115.4 39.1h.1v.1h-.1z" fill="#c2c2c2"/>
<path d="M52.8 32.1v.7h2.1M62.7 27.2v10.5h5.6M64 27.9v10.5h2.8M115.4 39.1h.1v.1h-.1zM115.4 39.1h7.1M148.6 35.6v.8" fill="none" stroke="#000" stroke-width=".09"/>
<path d="M54.8 32.7h.2v.2h-.2z" fill="#c2c2c2"/>
<path d="M54.8 32.7h.2v.2h-.2zM54.9 32.1v.7M69 31.5v1.3M114.8 31.5v.6M118.3 31.5v.6" fill="none" stroke="#000" stroke-width=".09"/>
<path d="M68.9 31.4h.1v.1h-.1z" fill="#c2c2c2"/>
<path d="M68.9 31.4h.1v.1h-.1zM69 30v1.5h.6" fill="none" stroke="#000" stroke-width=".09"/>
<path d="M69.6 31.4h.1v.1h-.1z" fill="#c2c2c2"/>
<path d="M69.6 31.4h.1v.1h-.1zM69.6 30v1.5h.8" fill="none" stroke="#000" stroke-width=".09"/>
<path d="M70.3 31.4h.2v.1h-.2z" fill="#c2c2c2"/>
<path d="M70.3 31.4h.2v.1h-.2zM70.4 30v1.5h.7" fill="none" stroke="#000" stroke-width=".09"/>
<path d="M71 31.4h.2v.1h-.2z" fill="#c2c2c2"/>
<path d="M71 31.4h.2v.1h-.2zM71.1 30v1.5h.7v-1.5M108.4 31.5h2.1M113.3 31.5h1.5" fill="none" stroke="#000" stroke-width=".09"/>
<path d="M114.7 31.4h.1v.1h-.1z" fill="#c2c2c2"/>
<path d="M114.7 31.4h.1v.1h-.1zM114.8 31.5h3.5" fill="none" stroke="#000" stroke-width=".09"/>
<path d="M118.2 31.4h.1v.1h-.1z" fill="#c2c2c2"/>
<path d="M118.2 31.4h.1v.1h-.1zM118.3 31.5h7M139.4 31.5h18.3" fill="none" stroke="#000" stroke-width=".09"/>
<path d="M157.7 31.4h.1v.1h-.1z" fill="#c2c2c2"/>
<path d="M52.8 25.1v4.2M54.9 25.9v3.4M76 27.2v1.5h2.8v-.8M109.8 27.9v.8h1.4M114.1 28.7h1.3M157.7 31.4h.1v.1h-.1zM157.7 31.5h18.4" fill="none" stroke="#000" stroke-width=".09"/>
<path d="M115.4 28.6h.1v.1h-.1z" fill="#c2c2c2"/>
<path d="M51.3 25.9h3.6M62.7 27.2h2.1M64 27.9h.8M74.6 27.2h1.4M74.6 26.5h21.1M78.8 27.9h31M109.8 24.4v2.8h-32.4v.7h-2.8M115.4 28.6h.1v.1h-.1zM115.4 27.9v.8h15.5" fill="none" stroke="#000" stroke-width=".09"/>
<path d="M54.8 25.8h.2v.1h-.2z" fill="#c2c2c2"/>
<path d="M51.3 25.1h1.5M54.8 25.8h.2v.1h-.2zM54.9 25.9h3.5M61.2 25.9h3.6M74.6 25.9h19.7" fill="none" stroke="#000" stroke-width=".09"/>
<path d="M52.7 25h.2v.2h-.2z" fill="#c2c2c2"/>
<path d="M52.7 25h.2v.2h-.2zM52.8 25.1h5.6M61.2 25.1h3.6M74.6 25.1h15.5M74.6 24.4h13.4M109.8 24.4h1.4M114.1 24.4h1.3v.7" fill="none" stroke="#000" stroke-width=".09"/>
<path d="M115.4 24.4h.1v.1h-.1z" fill="#c2c2c2"/>
<path d="M59.1 18.2v3.4M61.2 18.2v.7M67.6 18.2v.7M69 18.2v.7M128.8 18.2v.7M69 21.6v.7M115.4 24.4h.1v.1h-.1zM115.4 24.4h17M128.8 21.6v.7" fill="none" stroke="#000" stroke-width=".09"/>
<path d="M59.1 18.1h.1v.1h-.1z" fill="#c2c2c2"/>
<path d="M59.1 18.1l.1 .1zM59.1 14v4.2h2.1" fill="none" stroke="#000" stroke-width=".09"/>
<path d="M61.1 18.1h.2v.1h-.2z" fill="#c2c2c2"/>
<path d="M61.1 18.1h.2v.1h-.2zM61.2 18.2h1.5M65.5 18.2h2.1" fill="none" stroke="#000" stroke-width=".09"/>
<path d="M67.5 18.1h.1v.1h-.1z" fill="#c2c2c2"/>
<path d="M67.5 18.1l.1 .1zM67.6 14v4.2" fill="none" stroke="#000" stroke-width=".09"/>
<path d="M68.9 18.1h.1v.1h-.1z" fill="#c2c2c2"/>
<path d="M68.9 18.1h.1v.1h-.1zM69 14v4.2h.6M72.5 18.2h.7M123.2 18.2h2.1M128.1 18.2h.7" fill="none" stroke="#000" stroke-width=".09"/>
<path d="M128.7 18.1h.2v.1h-.2z" fill="#c2c2c2"/>
<path d="M54.1 14v2.7M56.3 14v2.7M109.8 10.5v4.8h1.4M114.1 15.3h1.3v.8M118.9 15.3v.8M128.7 18.1h.2v.1h-.2zM128.8 18.2h4.9" fill="none" stroke="#000" stroke-width=".09"/>
<path d="M115.4 15.3h.1v.1h-.1z" fill="#c2c2c2"/>
<path d="M115.4 15.3h.1v.1h-.1zM115.4 15.3h3.5" fill="none" stroke="#000" stroke-width=".09"/>
<path d="M118.9 15.3l.1 .1z" fill="#c2c2c2"/>
<path d="M118.9 15.3v.1h.1v-.1h-.1h17.7" fill="none" stroke="#000" stroke-width=".09"/>
<path d="M66.1 14.5h.1v.2h-.1z" fill="#c2c2c2"/>
<path d="M66.1 14.5h.1v.2h-.1zM66.2 14v.6h4.2v-.6M167.4 119.7h23.9M167.4 117.3h23.9M170.2 119.7v2.1M187.8 119.7v2.1M191.3 115.9h-23.9v6.9M167.4 121.8h23.9M183.6 121.8v1" fill="none" stroke="#000" stroke-width=".09"/>
<path d="M22.6 102.8h16M22.7 107v6.3h15.9v-6.3h-13.4M22.7 104.8h15.9M22.7 109.2h15.9M22.7 111.3h15.9M25.2 107h-2.5v-6.3h15.9v12.6M25.2 107h13.4M25.3 113.3h13.4M30.1 100.8v12.6M34.4 100.7v12.6" fill="none" stroke="#000" stroke-width=".42"/>
<path d="M0 0h191.5v123h-191.5z" fill="none" stroke="#000" stroke-width=".25"/>
<g font-size="1">
<text x="132.7" y="59.2">U102</text>
<text x="130.7" y="61.4">UAA3587EHN/C2</text>
<text x="175.8" y="119.1">RF Schematic</text>
</g>
<g font-size=".7">
<text x="18.6" y="74.7">2</text>
<text x="50.3" y="77.8">PAM100</text>
<text x="50" y="78.5">TQM7M5004</text>
<text x="23.3" y="106.2">Tx(DCS1800/1900)</text>
<text x="24.4" y="104.2">Tx(GSM900)</text>
<text x="30.8" y="102">FESW1</text>
<text x="31.9" y="104.1">H</text>
<text x="32" y="106.1">L</text>
<text x="35.1" y="102">FESW2</text>
<text x="36.2" y="106.1">H</text>
<text x="36.2" y="104.2">L</text>
<text x="24.4" y="110.4">Rx(DCS1800)</text>
<text x="24.4" y="108.2">RX(GSM900)</text>
<text x="24.4" y="112.4">Rx(PCS1900)</text>
<text x="32" y="110.4">L</text>
<text x="32" y="112.4">L</text>
<text x="32.1" y="108.2">L</text>
<text x="36.2" y="112.4">L</text>
<text x="36.2" y="108.2">L</text>
<text x="36.2" y="110.3">L</text>
<text x=".2" y="122.6">G</text>
<text x="167.7" y="122.6">Date:</text>
<text x="173.2" y="121.2">SAMSUNG/SGH-X700/RF (BOM)</text>
<text x="175" y="122.7">2005.11.07.</text>
<text x="184" y="122.6">Sheet</text>
<text x="187.1" y="122.6">1 of 7</text>
<text x="188.2" y="121.2">Rev 1.1</text>
</g>
<g font-size=".6">
<text x="112" y="14.1">L100</text>
<text x="112" y="14.8">5.6nH</text>
<text x="116.3" y="17.2">C100</text>
<text x="119.9" y="17.2">C101</text>
<text x="61.7" y="20.2">L121</text>
<text x="61.7" y="21">NC</text>
<text x="61.8" y="18">C102</text>
<text x="64.8" y="18">33PF</text>
<text x="65.7" y="20.2">L120</text>
<text x="66.2" y="21">NC</text>
<text x="69.1" y="21.1">50V</text>
<text x="116.3" y="18">1.5PF</text>
<text x="116.6" y="18.5">50V</text>
<text x="119.9" y="18">NC</text>
<text x="129.4" y="21.7">50V</text>
<text x="48.5" y="26.1">FESW2</text>
<text x="48.5" y="25.4">FESW1</text>
<text x="116.4" y="34.7">50V</text>
<text x="158.6" y="33.6">7PF</text>
<text x="158.6" y="32.8">C109</text>
<text x="158.6" y="34.1">50V</text>
<text x="168.8" y="38.4">TCO-5871U 26MHz</text>
<text x="143.1" y="43">50V</text>
<text x="161.1" y="54">6.3V</text>
<text x="20.5" y="59.6">C150</text>
<text x="21.8" y="56.7">3.3nH</text>
<text x="21.8" y="56.1">L102</text>
<text x="25" y="59.5">C149</text>
<text x="110" y="60">50V</text>
<text x="11.3" y="63.2">FESW2</text>
<text x="20.5" y="60.3">2PF</text>
<text x="24.9" y="60.2">0.5PF</text>
<text x="172.1" y="69.8">50V</text>
<text x="28.5" y="76.6">50V</text>
<text x="33.3" y="75.1">C135</text>
<text x="33.5" y="76.4">10NF</text>
<text x="33.6" y="76.9">16V</text>
<text x="152.2" y="73.4">50V</text>
<text x="155.5" y="73.4">16V</text>
<text x="24.3" y="83.4">50V</text>
</g>
<g font-size=".5">
<text x="68.9" y="10.9">KMS-512</text>
<text x="69.1" y="10.3">RFS100</text>
<text x="107.8" y="8.8">+VCC_SYN_2V8</text>
<text x="52.8" y="13.3">GND1</text>
<text x="55.9" y="13.3">GND2</text>
<text x="58.7" y="13.3">ANT100</text>
<text x="65.7" y="13.7">1</text>
<text x="65.8" y="12.8">G</text>
<text x="67" y="13.7">2</text>
<text x="67.3" y="12.8">A</text>
<text x="68.6" y="13.7">3</text>
<text x="68.8" y="12.8">C</text>
<text x="69.9" y="13.7">4</text>
<text x="70.1" y="12.8">G</text>
<text x="70.4" y="16.9">R100</text>
<text x="70.4" y="17.6">33nH</text>
<text x="121.2" y="16.5">+VCC_SYN_2V8</text>
<text x="126" y="17.6">100nH</text>
<text x="126" y="16.9">L118</text>
<text x="58.4" y="22.8">J_ANT</text>
<text x="68.6" y="23">8</text>
<text x="69.2" y="19.6">33PF</text>
<text x="69.3" y="19">C103</text>
<text x="70.5" y="23.1">ESHS-M090SC</text>
<text x="70.6" y="22.3">U100</text>
<text x="112" y="23.2">C105</text>
<text x="112" y="23.8">47PF 50V</text>
<text x="129.2" y="19.7">C104</text>
<text x="129.2" y="21.1">100PF</text>
<text x="57.9" y="25.5">L119</text>
<text x="57.9" y="24.8">L117</text>
<text x="60.7" y="25.5">33nH</text>
<text x="60.7" y="24.8">33nH</text>
<text x="65" y="27.1">11</text>
<text x="65" y="27.7">13</text>
<text x="65" y="25.1">10</text>
<text x="65" y="25.9">12</text>
<text x="65.8" y="25.1">VC1</text>
<text x="65.9" y="26">VC2</text>
<text x="65.9" y="27.4">GSM900_TX</text>
<text x="65.9" y="28.1">GSM1800/1900_TX</text>
<text x="68.2" y="24.3">ANT</text>
<text x="68.6" y="29.7">7</text>
<text x="68.7" y="28.9">G G G G G</text>
<text x="69.3" y="29.7">9 14</text>
<text x="69.5" y="24.4">GSM1900_RX1</text>
<text x="69.5" y="25.1">GSM1900_RX2</text>
<text x="69.5" y="25.9">GSM1800_RX1</text>
<text x="69.5" y="26.5">GSM1800_RX2</text>
<text x="69.8" y="27.2">GSM900_RX1</text>
<text x="69.8" y="27.9">GSM900_RX2</text>
<text x="70.4" y="29.7">15 16</text>
<text x="74.1" y="24.9">4</text>
<text x="74.1" y="27.1">5</text>
<text x="74.1" y="27.7">6</text>
<text x="74.1" y="25.7">1</text>
<text x="74.1" y="26.4">2</text>
<text x="74.1" y="24.3">3</text>
<text x="106.4" y="29.8">+VCC_SYN_2V8</text>
<text x="112" y="27.9">47PF 50V</text>
<text x="112" y="27.3">C106</text>
<text x="116" y="27.2">18nH</text>
<text x="116.1" y="26.5">L101</text>
<text x="53" y="30">C108</text>
<text x="53.1" y="31.6">NC</text>
<text x="55.3" y="31.6">NC</text>
<text x="55.3" y="30">C107</text>
<text x="111.2" y="30.4">L103</text>
<text x="111.8" y="30.9">0</text>
<text x="112.7" y="33.6">C111</text>
<text x="113.2" y="34.1">NC</text>
<text x="116.1" y="33.9">8.2PF</text>
<text x="116.2" y="33.3">C110</text>
<text x="146.5" y="34">+VCC_SYN_2V8</text>
<text x="176.9" y="31.6">PON_3587_SYNTH</text>
<text x="112" y="38.4">33PF 50V</text>
<text x="112" y="37.9">C112</text>
<text x="116.1" y="41.1">C115</text>
<text x="116.3" y="41.7">5.6nH</text>
<text x="143" y="41.9">C116</text>
<text x="146.6" y="41.9">C117</text>
<text x="146.6" y="36.9">R102</text>
<text x="146.7" y="37.7">NC</text>
<text x="159.1" y="39.1">100PF 50V</text>
<text x="159.2" y="38.5">C113</text>
<text x="163.7" y="41.4">C145</text>
<text x="169.3" y="41.6">4</text>
<text x="169.4" y="39.6">3</text>
<text x="170" y="37.6">TCX100</text>
<text x="170.1" y="40.1">OUT</text>
<text x="171.6" y="39.9">GND</text>
<text x="173.2" y="39.6">2</text>
<text x="173.2" y="41.8">1</text>
<text x="176" y="41.1">100PF 50V</text>
<text x="176.1" y="40.6">C114</text>
<text x="112" y="46.2">C121</text>
<text x="112" y="46.8">18PF 50V</text>
<text x="112" y="42">C118</text>
<text x="112" y="42.5">33PF 50V</text>
<text x="133.9" y="44.1">C119</text>
<text x="134.1" y="45.8">NC</text>
<text x="136.7" y="44.1">C120</text>
<text x="136.9" y="45.8">NC</text>
<text x="143" y="42.4">5PF</text>
<text x="146.6" y="42.4">NC</text>
<text x="162.7" y="46.4">R105</text>
<text x="163" y="46.9">10</text>
<text x="163.7" y="42.8">NC</text>
<text x="170.1" y="42.1">VCC</text>
<text x="170.4" y="46.9">220K</text>
<text x="170.4" y="46.4">R120</text>
<text x="172.7" y="42.7" transform="rotate(-90 172.7 42.7)">VCON</text>
<text x="172.9" y="45.3">R103</text>
<text x="173.1" y="45.8">10K</text>
<text x="176" y="46.2">R104</text>
<text x="176.1" y="46.8">220K</text>
<text x="112" y="51">18PF 50V</text>
<text x="112" y="50.4">C122</text>
<text x="116.1" y="49.5">L106</text>
<text x="116.3" y="50.1">6.2nH</text>
<text x="126.5" y="53.3" transform="rotate(-90 126.5 53.3)">31</text>
<text x="127.1" y="54">SWBIA</text>
<text x="127.1" y="52.6">VCCRF</text>
<text x="130.8" y="51.8" transform="rotate(-90 130.8 51.8)">30</text>
<text x="131.1" y="53.5" transform="rotate(-90 131.1 53.5)">LBIB</text>
<text x="132.2" y="51.8" transform="rotate(-90 132.2 51.8)">29</text>
<text x="132.6" y="53.5" transform="rotate(-90 132.6 53.5)">LBIA</text>
<text x="133.7" y="51.8" transform="rotate(-90 133.7 51.8)">28</text>
<text x="135" y="51.8" transform="rotate(-90 135 51.8)">27</text>
<text x="136.5" y="51.8" transform="rotate(-90 136.5 51.8)">26</text>
<text x="137.8" y="51.8" transform="rotate(-90 137.8 51.8)">25</text>
<text x="139.3" y="51.8" transform="rotate(-90 139.3 51.8)">24</text>
<text x="139.6" y="53.6" transform="rotate(-90 139.6 53.6)">CTRL</text>
<text x="140.6" y="51.8" transform="rotate(-90 140.6 51.8)">23</text>
<text x="142.1" y="51.8" transform="rotate(-90 142.1 51.8)">22</text>
<text x="143.5" y="51.8" transform="rotate(-90 143.5 51.8)">21</text>
<text x="143.8" y="53.8" transform="rotate(-90 143.8 53.8)">REFIN</text>
<text x="160.7" y="53.6">220NF</text>
<text x="160.7" y="53">C123</text>
<text x="179.7" y="51.2">AFC</text>
<text x="11.1" y="57.5">DCS_TX</text>
<text x="28.5" y="59.6">C146</text>
<text x="29" y="56.8">R122</text>
<text x="31.7" y="56.8">0</text>
<text x="95.3" y="57.5">GSM_TX</text>
<text x="102.8" y="58.7">R109</text>
<text x="102.8" y="59.4">NC</text>
<text x="103.4" y="57">L124</text>
<text x="106.7" y="57">3.9nH</text>
<text x="109.9" y="59.4">1.2PF</text>
<text x="109.9" y="58.7">C126</text>
<text x="126.5" y="56" transform="rotate(-90 126.5 56)">33</text>
<text x="126.5" y="57.5" transform="rotate(-90 126.5 57.5)">34</text>
<text x="126.5" y="54.5" transform="rotate(-90 126.5 54.5)">32</text>
<text x="126.7" y="58.8" transform="rotate(-90 126.7 58.8)">35</text>
<text x="127.1" y="55.4">SWBIB</text>
<text x="127.1" y="58.2">HBIA</text>
<text x="127.1" y="59.6">HBIB</text>
<text x="127.1" y="56.8">GNDRF1</text>
<text x="133.9" y="54.8" transform="rotate(-90 133.9 54.8)">VCCRFLO</text>
<text x="135.4" y="54.4" transform="rotate(-90 135.4 54.4)">EXTRES</text>
<text x="136.7" y="54.1" transform="rotate(-90 136.7 54.1)">VCCCP</text>
<text x="138.2" y="54.4" transform="rotate(-90 138.2 54.4)">RFTUNE</text>
<text x="141" y="54.4" transform="rotate(-90 141 54.4)">VCCSYN</text>
<text x="142.4" y="54.5" transform="rotate(-90 142.4 54.5)">GNDREF</text>
<text x="143.5" y="54.8">CLKFDBX</text>
<text x="143.8" y="57.7">CLKOUT</text>
<text x="143.8" y="56.2">REFVCC</text>
<text x="143.9" y="59">PGMDIV</text>
<text x="146.6" y="59.7" transform="rotate(-90 146.6 59.7)">17</text>
<text x="146.6" y="58.3" transform="rotate(-90 146.6 58.3)">18</text>
<text x="146.6" y="56.9" transform="rotate(-90 146.6 56.9)">19</text>
<text x="146.6" y="55.4" transform="rotate(-90 146.6 55.4)">20</text>
<text x="161.7" y="57.1">C124</text>
<text x="165.2" y="57.1">100PF 50V</text>
<text x="178.4" y="57.6">D_REF_CLK</text>
<text x="178.4" y="56.2">26M_CLK</text>
<text x="179.8" y="58.4">+VDD_IO_LOW_1V8</text>
<text x="19.3" y="63.7">R121</text>
<text x="21.8" y="63.7">0</text>
<text x="28.5" y="60.3">NC</text>
<text x="34.8" y="65.9">C127</text>
<text x="95.5" y="65.5">+VDD_RX_TX_2V8</text>
<text x="104.5" y="65.1">PON_SW</text>
<text x="126.5" y="60.1" transform="rotate(-90 126.5 60.1)">36</text>
<text x="126.5" y="61.5" transform="rotate(-90 126.5 61.5)">37</text>
<text x="126.7" y="65.8" transform="rotate(-90 126.7 65.8)">40</text>
<text x="126.7" y="64.3" transform="rotate(-90 126.7 64.3)">39</text>
<text x="126.7" y="62.9" transform="rotate(-90 126.7 62.9)">38</text>
<text x="127.1" y="65.2">SWON</text>
<text x="127.1" y="63.8">TXVCC</text>
<text x="127.1" y="61">GNFRF2</text>
<text x="127.1" y="62.4">LBO</text>
<text x="144.5" y="61.8">GNDL</text>
<text x="144.6" y="60.5">VDDL</text>
<text x="144.9" y="64.6">CLK</text>
<text x="145.3" y="63.3">EN</text>
<text x="146.6" y="62.5" transform="rotate(-90 146.6 62.5)">15</text>
<text x="146.6" y="65.3" transform="rotate(-90 146.6 65.3)">13</text>
<text x="146.6" y="64.2" transform="rotate(-90 146.6 64.2)">14</text>
<text x="146.8" y="61.1" transform="rotate(-90 146.8 61.1)">16</text>
<text x="176.9" y="65.8">RF_DATA</text>
<text x="176.9" y="64.4">RF_CLK</text>
<text x="176.9" y="63">RF_EN</text>
<text x="180" y="65.5">+VDD_RX_TX_2V8</text>
<text x="10.9" y="68.6">PON_PA</text>
<text x="13.3" y="71.8">VBAT</text>
<text x="16.9" y="71.6">U101</text>
<text x="31.2" y="69.8">C131</text>
<text x="31.2" y="70.4">NC</text>
<text x="34.7" y="66.4">220PF50V</text>
<text x="100.8" y="69.8">C132</text>
<text x="100.8" y="70.4">NC</text>
<text x="105.9" y="69.7">C129</text>
<text x="105.9" y="70.3">NC</text>
<text x="126.7" y="69.9" transform="rotate(-90 126.7 69.9)">46</text>
<text x="126.7" y="69.2" transform="rotate(-90 126.7 69.2)">45</text>
<text x="126.7" y="68.6" transform="rotate(-90 126.7 68.6)">44</text>
<text x="126.7" y="67.7" transform="rotate(-90 126.7 67.7)">43</text>
<text x="126.7" y="67" transform="rotate(-90 126.7 67)">42</text>
<text x="127.1" y="68.7">NC1</text>
<text x="127.1" y="69.3">NC2</text>
<text x="127.1" y="66.6">GND2</text>
<text x="127.1" y="67.3">GND3</text>
<text x="127.1" y="68">GND4</text>
<text x="129.4" y="70" transform="rotate(-90 129.4 70)">1</text>
<text x="129.8" y="69.5" transform="rotate(-90 129.8 69.5)">GNDRF3</text>
<text x="130.8" y="70" transform="rotate(-90 130.8 70)">2</text>
<text x="131.1" y="69.5" transform="rotate(-90 131.1 69.5)">HBO</text>
<text x="132.2" y="70" transform="rotate(-90 132.2 70)">3</text>
<text x="132.6" y="69.5" transform="rotate(-90 132.6 69.5)">GNDRF4</text>
<text x="133.7" y="70" transform="rotate(-90 133.7 70)">4</text>
<text x="133.9" y="69.5" transform="rotate(-90 133.9 69.5)">FESW1</text>
<text x="135" y="70" transform="rotate(-90 135 70)">5</text>
<text x="135.4" y="69.5" transform="rotate(-90 135.4 69.5)">FESW2</text>
<text x="136.5" y="70" transform="rotate(-90 136.5 70)">6</text>
<text x="136.7" y="69.5" transform="rotate(-90 136.7 69.5)">FESW3</text>
<text x="137.8" y="70" transform="rotate(-90 137.8 70)">7</text>
<text x="138.2" y="69.5" transform="rotate(-90 138.2 69.5)">IB</text>
<text x="139.3" y="70" transform="rotate(-90 139.3 70)">8</text>
<text x="139.6" y="69.5" transform="rotate(-90 139.6 69.5)">IA</text>
<text x="140.6" y="70" transform="rotate(-90 140.6 70)">9</text>
<text x="141" y="69.5" transform="rotate(-90 141 69.5)">QB</text>
<text x="142.1" y="70.3" transform="rotate(-90 142.1 70.3)">10</text>
<text x="142.4" y="69.5" transform="rotate(-90 142.4 69.5)">QA</text>
<text x="144.2" y="70.5" transform="rotate(-90 144.2 70.5)">41</text>
<text x="144.4" y="67.3">VCCIF</text>
<text x="144.5" y="69.5" transform="rotate(-90 144.5 69.5)">GND1</text>
<text x="144.5" y="66">DATA</text>
<text x="146.6" y="68.1" transform="rotate(-90 146.6 68.1)">11</text>
<text x="146.6" y="66.7" transform="rotate(-90 146.6 66.7)">12</text>
<text x="166.8" y="70">NC</text>
<text x="166.8" y="69.5">C130</text>
<text x="172" y="68.3">C128</text>
<text x="172" y="69">12PF</text>
<text x="172.2" y="67">R111</text>
<text x="175.7" y="66.8">0</text>
<text x="16.2" y="72.5">NFM18PC104R1C3D</text>
<text x="16.3" y="73.2">3</text>
<text x="20" y="73.2">1</text>
<text x="23.4" y="74.8">C137</text>
<text x="23.4" y="75.5">33UF</text>
<text x="23.4" y="76.2">10V</text>
<text x="28.3" y="75.2">C136</text>
<text x="28.3" y="75.9">33PF</text>
<text x="94.9" y="77.7">DCS_TX</text>
<text x="152" y="72.4">C134</text>
<text x="152.1" y="72.9">5PF</text>
<text x="155.5" y="72.3">C133</text>
<text x="155.6" y="72.9">10NF</text>
<text x="9.1" y="79.1">MODE_SELECT</text>
<text x="11.6" y="80.5">RAMP</text>
<text x="17.4" y="80.1">R112</text>
<text x="20.9" y="80.1">10K</text>
<text x="24.1" y="82.9">270PF</text>
<text x="24.3" y="82.4">C140</text>
<text x="27.9" y="83.9">F103</text>
<text x="47.3" y="83.9">7</text>
<text x="47.3" y="81.1">3</text>
<text x="47.3" y="79.7">1</text>
<text x="47.3" y="83.2">6</text>
<text x="47.3" y="81.8">4</text>
<text x="47.3" y="82.5">5</text>
<text x="48.2" y="82.7">VBATT</text>
<text x="48.2" y="81.3">BAND</text>
<text x="48.2" y="79.9">DCS/PCSIN</text>
<text x="48.2" y="83.5">MODE</text>
<text x="48.2" y="81.9">TX_EN</text>
<text x="52.2" y="79.9">DCS/PCSOUT</text>
<text x="54.9" y="82.6">VCC 12</text>
<text x="56.2" y="79.7">14</text>
<text x="61.6" y="80.6">C147</text>
<text x="61.6" y="81.9">0.75PF</text>
<text x="61.8" y="79.2">L104</text>
<text x="64" y="79.2">2.7nH</text>
<text x="66.5" y="80.2">C139</text>
<text x="66.5" y="82.2">1.2PF</text>
<text x="16.6" y="86.1">GSM_TX</text>
<text x="25.5" y="86">1</text>
<text x="26.4" y="84.6">FAR-F5EA-897M50-D27CH</text>
<text x="26.6" y="86.2">IN</text>
<text x="26.7" y="87.5">GND1</text>
<text x="27.6" y="88.6">2</text>
<text x="29.5" y="87.5">GND2</text>
<text x="30" y="86.2">OUT</text>
<text x="30.4" y="88.6">4</text>
<text x="31.9" y="86">3</text>
<text x="35.4" y="87.9">NC</text>
<text x="35.4" y="87.3">C142</text>
<text x="36.3" y="85.8">L111</text>
<text x="39.1" y="85.8">5.6nH</text>
<text x="42.7" y="84.4">R113</text>
<text x="45.2" y="84.4">100K</text>
<text x="47.3" y="84.5">8</text>
<text x="47.3" y="86">9</text>
<text x="48.1" y="85.9">GSM850/900IN</text>
<text x="48.2" y="84.8">VBIAS</text>
<text x="48.2" y="84.1">VRAMP</text>
<text x="49.5" y="88.5">2</text>
<text x="50" y="87.8" transform="rotate(-90 50 87.8)">GND</text>
<text x="50.1" y="88.5">1113</text>
<text x="50.7" y="87.8" transform="rotate(-90 50.7 87.8)">GND</text>
<text x="51" y="86.5">GSM850/900OUT</text>
<text x="51.3" y="87.8" transform="rotate(-90 51.3 87.8)">GND</text>
<text x="51.3" y="88.5">15 16</text>
<text x="52.1" y="87.8" transform="rotate(-90 52.1 87.8)">GND</text>
<text x="52.8" y="87.8" transform="rotate(-90 52.8 87.8)">GND</text>
<text x="52.9" y="88.5">17</text>
<text x="53.5" y="87.8" transform="rotate(-90 53.5 87.8)">GND</text>
<text x="56.4" y="86">10</text>
<text x="61.5" y="87.4">L122</text>
<text x="61.6" y="88.8">5.6nH</text>
<text x="62.7" y="85.4">3.9PF</text>
<text x="62.7" y="84.7">C148</text>
<text x="66.5" y="87.4">L123</text>
<text x="66.5" y="89.1">10nH</text>
<text x="172" y="89.9">R114</text>
<text x="172" y="95.5">R116</text>
<text x="172" y="92.7">R115</text>
<text x="172.4" y="93.3">0</text>
<text x="172.4" y="90.6">0</text>
<text x="182.4" y="91.1">RX_TX_QP</text>
<text x="182.4" y="93.9">RX_TX_QN</text>
<text x="98" y="99.5">FESW3</text>
<text x="98" y="98.2">FESW2</text>
<text x="98" y="96.7">FESW1</text>
<text x="172" y="98.3">R117</text>
<text x="172.4" y="96.1">0</text>
<text x="172.5" y="98.9">0</text>
<text x="182.4" y="96.7">RX_TX_IP</text>
<text x="182.4" y="99.4">RX_TX_IN</text>
</g>
<g font-size=".4">
<text x="167.7" y="117.8">Title</text>
<text x="170.5" y="120.4">Document Number</text>
<text x="188.2" y="120.4">Rev</text>
</g>
</svg>
